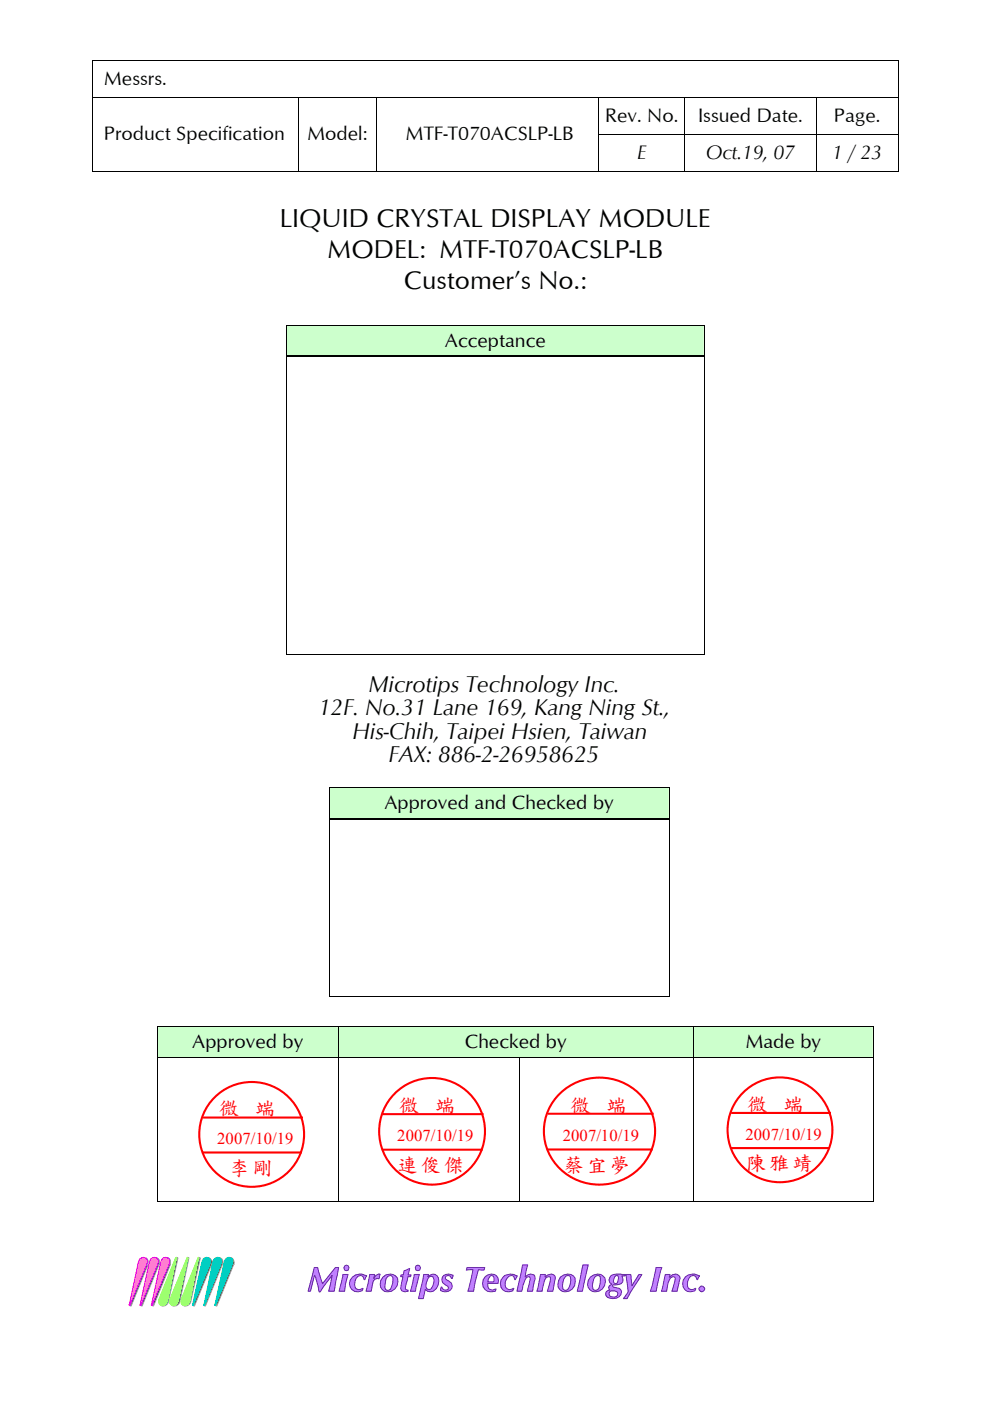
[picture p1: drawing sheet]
<svg xmlns="http://www.w3.org/2000/svg" width="210mm" height="297mm" viewBox="0 0 210 297" stroke-linecap="round" stroke-linejoin="round" font-family="sans-serif">
<g fill="#000">
<path d="M19.5 12.7l.1 .1zM190.5 12.7l.1 .1zM19.5 20.6l.1 .1zM19.5 28.4l.1 .1zM19.5 36.3l.1 .1zM63.3 20.6l.1 .1zM63.3 28.4l.1 .1zM63.3 36.3l.1 .1zM79.8 20.6v.1zM79.8 28.4v.1zM79.8 36.3v.1zM126.9 20.6l.1 .1z"/>
<path d="M126.9 28.4l.1 .1zM126.9 36.3l.1 .1zM145.2 20.6v.1zM145.2 28.4v.1zM145.2 36.3v.1zM173 20.6l.1 .1zM173 28.4l.1 .1zM173 36.3l.1 .1zM190.5 20.6l.1 .1zM190.5 28.4l.1 .1zM190.5 36.3l.1 .1z"/>
</g>
<g fill="none" stroke="#000" stroke-width=".21">
<path d="M19.5 12.8v7.8M19.6 12.7h170.9M190.5 12.8v7.8M19.5 20.7v7.7M19.5 28.5v7.8M19.6 20.6h43.7M19.6 36.4h43.7M63.4 20.7v7.7M63.4 28.5v7.8M63.4 20.6h16.4M63.4 36.4h16.4M79.8 20.7v7.7"/>
<path d="M79.8 28.5v7.8M79.8 20.6h47.1M79.8 36.4h47.1M126.9 20.7v7.7M126.9 28.5v7.8M127 20.6h18.2M127 36.4h18.2M145.2 20.7v7.7l-18.2 .1M145.2 28.5v7.8M145.2 20.6h27.8M145.2 28.5h27.8M145.2 36.4h27.8"/>
<path d="M173 20.7v7.7M173 28.5v7.8M173.1 20.6h17.4M173.1 28.5h17.4M173.1 36.4h17.4M190.5 20.7v7.7M190.5 28.5v7.8"/>
</g>
<path d="M29.9 267a.84 .84 0 0 1 1.1-.3 .84 .84 0 0 1 .4 1l-.1 .4h.1l-3.6 8.8h-.2l1.9-9.3z" fill-rule="evenodd" fill="#212121"/>
<path d="M29.9 267a.84 .84 0 0 1 1.1-.3 .84 .84 0 0 1 .4 1l-.1 .4h.1l-3.6 8.8h-.2l1.9-9.3z" fill="none" stroke="#a1a1a1" stroke-width=".21"/>
<path d="M32.3 267a.92 .92 0 0 1 1.3-.2 .92 .92 0 0 1 .1 1.3l-3.6 8.8h-.1l1.9-9.3z" fill-rule="evenodd" fill="#212121"/>
<path d="M32.3 267a.92 .92 0 0 1 1.3-.2 .92 .92 0 0 1 .1 1.3l-3.6 8.8h-.1l1.9-9.3z" fill="none" stroke="#a1a1a1" stroke-width=".21"/>
<path d="M34.6 267a.86 .86 0 0 1 1.1-.3 .86 .86 0 0 1 .5 1l-.1 .4h.1l-3.6 8.8h-.2l1.8-9.3z" fill-rule="evenodd" fill="#212121"/>
<path d="M34.6 267a.86 .86 0 0 1 1.1-.3 .86 .86 0 0 1 .5 1l-.1 .4h.1l-3.6 8.8h-.2l1.8-9.3z" fill="none" stroke="#a1a1a1" stroke-width=".21"/>
<path d="M42.2 266.7l.3 .1-2 9.1a.97 .97 0 0 1-1.2 1 .97 .97 0 0 1-.6-1.4z" fill-rule="evenodd" fill="#212121"/>
<path d="M42.2 266.7l.3 .1-2 9.1a.97 .97 0 0 1-1.2 1 .97 .97 0 0 1-.6-1.4z" fill="none" stroke="#a1a1a1" stroke-width=".21"/>
<path d="M39.9 266.7h.1v.1l-1.9 9.1a1.23 1.23 0 0 1-1.4 1 1.12 1.12 0 0 1-.4-1.4h-.1z" fill-rule="evenodd" fill="#212121"/>
<path d="M39.9 266.7h.1v.1l-1.9 9.1a1.23 1.23 0 0 1-1.4 1 1.12 1.12 0 0 1-.4-1.4h-.1z" fill="none" stroke="#a1a1a1" stroke-width=".21"/>
<path d="M37.5 266.7l.2 .1-2 9.1a.97 .97 0 0 1-1.2 1 .97 .97 0 0 1-.6-1.4z" fill-rule="evenodd" fill="#212121"/>
<path d="M37.5 266.7l.2 .1-2 9.1a.97 .97 0 0 1-1.2 1 .97 .97 0 0 1-.6-1.4z" fill="none" stroke="#a1a1a1" stroke-width=".21"/>
<path d="M43.4 267a.92 .92 0 0 1 1.3-.2 .92 .92 0 0 1 .2 1.3l-3.7 8.8h-.1l1.9-9.3z" fill-rule="evenodd" fill="#212121"/>
<path d="M43.4 267a.92 .92 0 0 1 1.3-.2 .92 .92 0 0 1 .2 1.3l-3.7 8.8h-.1l1.9-9.3z" fill="none" stroke="#a1a1a1" stroke-width=".21"/>
<path d="M45.7 267a.84 .84 0 0 1 1.1-.3 .84 .84 0 0 1 .4 1l-3.6 9.2h-.2l2-9.3z" fill-rule="evenodd" fill="#212121"/>
<path d="M45.7 267a.84 .84 0 0 1 1.1-.3 .84 .84 0 0 1 .4 1l-3.6 9.2h-.2l2-9.3z" fill="none" stroke="#a1a1a1" stroke-width=".21"/>
<path d="M48 267a.88 .88 0 0 1 1.1-.3 .88 .88 0 0 1 .6 1l-3.7 9.2h-.2l1.9-9.3z" fill-rule="evenodd" fill="#212121"/>
<path d="M48 267a.88 .88 0 0 1 1.1-.3 .88 .88 0 0 1 .6 1l-3.7 9.2h-.2l1.9-9.3z" fill="none" stroke="#a1a1a1" stroke-width=".21"/>
<path d="M29.7 266.9a.93 .93 0 0 1 1.2-.1 .93 .93 0 0 1 .3 1.2l-3.7 8.8-.1-.2 1.9-9.1z" fill-rule="evenodd" fill="#ff7cff"/>
<path d="M29.7 266.9a.93 .93 0 0 1 1.2-.1 .93 .93 0 0 1 .3 1.2l-3.7 8.8-.1-.2 1.9-9.1z" fill="none" stroke="#f0f" stroke-width=".21"/>
<path d="M32 266.9a.93 .93 0 0 1 1.3-.2 .93 .93 0 0 1 .2 1.3l-3.6 8.8h-.1l1.9-9.3z" fill-rule="evenodd" fill="#ff7cff"/>
<path d="M32 266.9a.93 .93 0 0 1 1.3-.2 .93 .93 0 0 1 .2 1.3l-3.6 8.8h-.1l1.9-9.3z" fill="none" stroke="#f0f" stroke-width=".21"/>
<path d="M34.4 266.9a.93 .93 0 0 1 1.2-.1 .93 .93 0 0 1 .3 1.2l-3.7 8.8-.1-.2 2-9.1z" fill-rule="evenodd" fill="#ff7cff"/>
<path d="M34.4 266.9a.93 .93 0 0 1 1.2-.1 .93 .93 0 0 1 .3 1.2l-3.7 8.8-.1-.2 2-9.1z" fill="none" stroke="#f0f" stroke-width=".21"/>
<path d="M42 266.7l.2-.1-1.9 9.2a.97 .97 0 0 1-1.2 1 .97 .97 0 0 1-.6-1.4z" fill-rule="evenodd" fill="#9eff7c"/>
<path d="M42 266.7l.2-.1-1.9 9.2a.97 .97 0 0 1-1.2 1 .97 .97 0 0 1-.6-1.4z" fill="none" stroke="#80ff00" stroke-width=".21"/>
<path d="M39.7 266.6l.2 .1-2 9.1a.97 .97 0 0 1-1.2 1 .97 .97 0 0 1-.6-1.4z" fill-rule="evenodd" fill="#9eff7c"/>
<path d="M39.7 266.6l.2 .1-2 9.1a.97 .97 0 0 1-1.2 1 .97 .97 0 0 1-.6-1.4z" fill="none" stroke="#80ff00" stroke-width=".21"/>
<path d="M37.3 266.7l.2-.1-1.9 9.2a.97 .97 0 0 1-1.2 1 .97 .97 0 0 1-.7-1.4z" fill-rule="evenodd" fill="#9eff7c"/>
<path d="M37.3 266.7l.2-.1-1.9 9.2a.97 .97 0 0 1-1.2 1 .97 .97 0 0 1-.7-1.4z" fill="none" stroke="#80ff00" stroke-width=".21"/>
<path d="M43.1 266.9a.91 .91 0 0 1 1.3-.1 .91 .91 0 0 1 .2 1.2l-3.7 8.8-.1-.2 2-9.1z" fill-rule="evenodd" fill="#00d1c2"/>
<path d="M43.1 266.9a.91 .91 0 0 1 1.3-.1 .91 .91 0 0 1 .2 1.2l-3.7 8.8-.1-.2 2-9.1z" fill="none" stroke="#00c2c2" stroke-width=".21"/>
<path d="M45.5 266.9a.91 .91 0 0 1 1.2-.2 .91 .91 0 0 1 .2 1.3l-3.5 8.7-.2 .1 1.9-9.3z" fill-rule="evenodd" fill="#00d1c2"/>
<path d="M45.5 266.9a.91 .91 0 0 1 1.2-.2 .91 .91 0 0 1 .2 1.3l-3.5 8.7-.2 .1 1.9-9.3z" fill="none" stroke="#00c2c2" stroke-width=".21"/>
<path d="M47.9 266.9a.91 .91 0 0 1 1.2-.1 .91 .91 0 0 1 .2 1.2l-3.7 8.8v-.2l1.9-9.1z" fill-rule="evenodd" fill="#00d1c2"/>
<path d="M47.9 266.9a.91 .91 0 0 1 1.2-.1 .91 .91 0 0 1 .2 1.2l-3.7 8.8v-.2l1.9-9.1z" fill="none" stroke="#00c2c2" stroke-width=".21"/>
<path d="M66.6 268.7h.8l1 3.5 2.7-3.5h.7l-.9 5.1h-1.2l.7-3.4-2.5 3.5h-.3l-.2-1.2-.7-2.3-.9 3.4h-.5zM73.1 268.4l.3-.2 .4 .2 .2 .4-.2 .5-.4 .1-.3-.1-.2-.5zM72.7 270.2h1.1l-.5 1.9-.2 1.7h-1.2zM74.7 270.8a2.57 2.57 0 0 1 3.1-.3l-.4 .8h-.2l-.4-.8a1.17 1.17 0 0 0-1.5 1.2 1.21 1.21 0 0 0 .8 1.7l.8-.3v.3a1.73 1.73 0 0 1-2.5-.2 1.73 1.73 0 0 1 .3-2.4zM78.4 270.2h1l-.2 .9 .5-.7 .6-.3 .3 .1-.3 .9h-.3l-.8 .5-.5 2.2h-1.1zM81.2 270.8a1.99 1.99 0 0 1 3.1 .2 2.23 2.23 0 0 1-2.8 2.8 1.86 1.86 0 0 1-.3-3zM82.3 270.6l-.5 .5a2.6 2.6 0 0 0 .1 2.4l.4 .1 .4-.2 .1-.2a2.33 2.33 0 0 0 .2-2.7l-.2-.1zM85.7 269.4l1.2-.5-.4 1.4h.7l-.1 .4h-.6l-.2 .9a2.38 2.38 0 0 0-.2 1.8l.4 .1v.3h-.4a.88 .88 0 0 1-1.1-.7l.4-2.4h-.4v-.2v-.2h.5zM88.2 268.4l.4-.2 .4 .2 .2 .4-.2 .5-.4 .1-.4-.1-.1-.5zM87.8 270.2h1.1l-.8 3.6h-1.1zM89.8 270.2h1l-.1 .5a1.28 1.28 0 0 1 1.6-.5 1.28 1.28 0 0 1 .7 1.4 1.98 1.98 0 0 1-2.4 2.2l-.4-.5-.5 2h-1zM90.9 270.8a2.7 2.7 0 0 0-.4 2.4l.4 .2 .5-.1a2.39 2.39 0 0 0 .3-2.6l-.3-.1zM94.1 270.4a2.01 2.01 0 0 1 2 0l-.2 .7h-.2l-.2-.5-.5-.2-.5 .2-.1 .3 .4 .5a1.26 1.26 0 0 1 1.1 1.4 1.26 1.26 0 0 1-1.5 1.1l-1-.3 .1-.7h.2a.87 .87 0 0 0 1.3 .5l.1-.4-.1-.3a1.37 1.37 0 0 1-1.2-.9 1.37 1.37 0 0 1 .3-1.4zM99 268.7h3.8l-.2 .6-1.2-.1-1 4.6h-1.2l1.1-4.6-1.5 .1zM102.9 270.7a1.55 1.55 0 0 1 1.7-.6 1.55 1.55 0 0 1 1.1 1.6l-.1 .4h-2.2a1.07 1.07 0 0 0 1 1.4l.7-.2-.1 .5a1.91 1.91 0 0 1-2.4-.7 1.91 1.91 0 0 1 .3-2.4zM104 270.5l-.5 .6-.1 .7h1.2v-1.2l-.3-.2zM106.7 270.8a2.51 2.51 0 0 1 3-.3l-.6 .8-.1-.6-.6-.3a1.77 1.77 0 0 0-1 2.7 .97 .97 0 0 0 1.4 0l.2 .1-.2 .5a1.8 1.8 0 0 1-2.4-.5 1.8 1.8 0 0 1 .3-2.4zM110.8 268.2h1.1l-.6 2.6a1.29 1.29 0 0 1 2.1-.3l.1 .7-.6 2.6h-1.1l.6-2.7v-.3l-.4-.1a2.76 2.76 0 0 0-1.2 2.5l-.2 .6h-1zM114.6 270.2h1v.6a1.34 1.34 0 0 1 1.9-.4 1.17 1.17 0 0 1 .1 1.2l-.4 2.2h-1.2l.2-.7a4.6 4.6 0 0 0 .5-2.3 1.12 1.12 0 0 0-1.4 1.2l-.4 1.8h-1.1zM118.8 270.8a1.99 1.99 0 0 1 3.1 .2 2.12 2.12 0 0 1-.7 2.4 2.12 2.12 0 0 1-2.5 0 2.06 2.06 0 0 1 .1-2.6zM119.9 270.6a3.3 3.3 0 0 0-.5 2.7l.4 .3 .6-.2a2.87 2.87 0 0 0 .3-2.9l-.3-.1zM123.6 268.2h1.1l-1.2 5.6h-1.1zM125.2 270.8a1.99 1.99 0 0 1 3.1 .2 2.12 2.12 0 0 1-.7 2.4 2.12 2.12 0 0 1-2.5 0 1.93 1.93 0 0 1 .1-2.6zM126.2 270.6a3.5 3.5 0 0 0-.5 2.7l.3 .2a.83 .83 0 0 0 1.1-.7 2.8 2.8 0 0 0 0-2.3l-.4-.1zM129.6 270.4a3.7 3.7 0 0 1 2.4-.2h.6l-.1 .3h-.6l.2 .7a1.14 1.14 0 0 1-1.4 1.2l-.8 .1-.1 .2 .2 .2 .4 .1a1.23 1.23 0 0 1 1.4 .9 1.88 1.88 0 0 1-1.4 1.4 1.88 1.88 0 0 1-1.9-.6 .83 .83 0 0 1 .8-1.2l-.3-.5 .2-.4 .5-.3a1.15 1.15 0 0 1-.1-1.9zM130.5 270.5a1.39 1.39 0 0 0-.3 1.5l.6 .1 .3-1.2v-.4zM129.3 273.8l-.2 .4 .3 .7a1.19 1.19 0 0 0 1.5-.3v-.6a1.65 1.65 0 0 0-1.6-.2zM132.7 270.2h1l.3 2.4 1.5-2.4h.6l-3.1 5.1h-.8l1-1.5zM139.1 268.7h1.2l-1.2 5.1h-1.2l.4-1.3zM141.1 270.2h1l-.2 .6a1.37 1.37 0 0 1 2.2-.2l.1 .5-.6 2.7h-1.1l.2-.7a4.6 4.6 0 0 0 .4-2.3 .95 .95 0 0 0-1.3 .8l-.4 2.2h-1.1zM145.3 270.8a2.57 2.57 0 0 1 3-.3l-.5 .8-.3-.6-.5-.3a1.8 1.8 0 0 0-1.2 2.4 1 1 0 0 0 1.6 .3l-.1 .6a1.79 1.79 0 0 1-2.3-.5 1.79 1.79 0 0 1 .3-2.4zM148.2 273.3a.6 .6 0 0 1 1.2 0 .6 .6 0 0 1-1.2 0z" fill-rule="evenodd" fill="#c080ff"/>
<g fill="none" stroke="#6121a1" stroke-width=".21">
<path d="M66.6 268.7h.8l1 3.5 2.7-3.5h.7l-.9 5.1h-1.2l.7-3.4-2.5 3.5h-.3l-.2-1.2-.7-2.3-.9 3.4h-.5zM72.7 270.2h1.1l-.5 1.9-.2 1.7h-1.2zM73.1 268.4l.3-.2 .4 .2 .2 .4-.2 .5-.4 .1-.3-.1-.2-.5zM74.7 270.8a2.57 2.57 0 0 1 3.1-.3l-.4 .8h-.2l-.4-.8a1.17 1.17 0 0 0-1.5 1.2 1.21 1.21 0 0 0 .8 1.7l.8-.3v.3a1.73 1.73 0 0 1-2.5-.2 1.73 1.73 0 0 1 .3-2.4zM78.4 270.2h1l-.2 .9 .5-.7 .6-.3 .3 .1-.3 .9h-.3l-.8 .5-.5 2.2h-1.1zM81.2 270.8a1.99 1.99 0 0 1 3.1 .2 2.23 2.23 0 0 1-2.8 2.8 1.86 1.86 0 0 1-.3-3zM82.3 270.6l.5-.2a.69 .69 0 0 1 .5 .8v.8l-.5 1.2-.1 .2-.4 .2a.71 .71 0 0 1-.7-.9l.2-1.6zM85.7 269.4l1.2-.5-.4 1.4h.7l-.1 .4h-.6l-.2 .9a2.38 2.38 0 0 0-.2 1.8l.4 .1v.3h-.4a.88 .88 0 0 1-1.1-.7l.4-2.4h-.4v-.2v-.2h.5zM87.8 270.2h1.1l-.8 3.6h-1.1zM88.2 268.4l.4-.2 .4 .2 .2 .4-.2 .5-.4 .1-.4-.1-.1-.5zM89.8 270.2h1l-.1 .5a1.28 1.28 0 0 1 1.6-.5 1.28 1.28 0 0 1 .7 1.4 1.98 1.98 0 0 1-2.4 2.2l-.4-.5-.5 2h-1zM90.9 270.8l.5-.2 .3 .1a1.98 1.98 0 0 1-.3 2.6l-.5 .1-.4-.2a2.7 2.7 0 0 1 .4-2.4z"/>
<path d="M94.1 270.4a2.01 2.01 0 0 1 2 0l-.2 .7h-.2l-.2-.5-.5-.2-.5 .2-.1 .3 .4 .5a1.26 1.26 0 0 1 1.1 1.4 1.26 1.26 0 0 1-1.5 1.1l-1-.3 .1-.7h.2a.87 .87 0 0 0 1.3 .5l.1-.4-.1-.3a1.37 1.37 0 0 1-1.2-.9 1.37 1.37 0 0 1 .3-1.4zM99 268.7h3.8l-.2 .6-1.2-.1-1 4.6h-1.2l1.1-4.6-1.5 .1zM102.9 270.7a1.55 1.55 0 0 1 1.7-.6 1.55 1.55 0 0 1 1.1 1.6l-.1 .4h-2.2a1.07 1.07 0 0 0 1 1.4l.7-.2-.1 .5a1.91 1.91 0 0 1-2.4-.7 1.91 1.91 0 0 1 .3-2.4zM104 270.5l.3-.1 .3 .2v1.2h-1.2l.1-.7zM106.7 270.8a2.51 2.51 0 0 1 3-.3l-.6 .8-.1-.6-.6-.3a1.77 1.77 0 0 0-1 2.7 .97 .97 0 0 0 1.4 0l.2 .1-.2 .5a1.8 1.8 0 0 1-2.4-.5 1.8 1.8 0 0 1 .3-2.4zM110.8 268.2h1.1l-.6 2.6a1.29 1.29 0 0 1 2.1-.3l.1 .7-.6 2.6h-1.1l.6-2.7v-.3l-.4-.1a2.76 2.76 0 0 0-1.2 2.5l-.2 .6h-1zM114.6 270.2h1v.6a1.34 1.34 0 0 1 1.9-.4 1.17 1.17 0 0 1 .1 1.2l-.4 2.2h-1.2l.2-.7a4.6 4.6 0 0 0 .5-2.3 1.12 1.12 0 0 0-1.4 1.2l-.4 1.8h-1.1zM118.8 270.8a1.99 1.99 0 0 1 3.1 .2 2.12 2.12 0 0 1-.7 2.4 2.12 2.12 0 0 1-2.5 0 2.06 2.06 0 0 1 .1-2.6zM119.9 270.6l.5-.2 .3 .1a2.09 2.09 0 0 1 0 2.3l-.3 .6-.6 .2a.71 .71 0 0 1-.5-.9l.2-1.6zM123.6 268.2h1.1l-1.2 5.6h-1.1zM125.2 270.8a1.99 1.99 0 0 1 3.1 .2 2.12 2.12 0 0 1-.7 2.4 2.12 2.12 0 0 1-2.5 0 1.93 1.93 0 0 1 .1-2.6zM126.2 270.6l.5-.2 .4 .1a2.97 2.97 0 0 1-.2 2.7l-.7 .4a.71 .71 0 0 1-.6-.9l.3-1.6z"/>
<path d="M129.3 273.8a1.65 1.65 0 0 1 1.6 .2 .76 .76 0 0 1-.1 .8 .76 .76 0 0 1-.8 .2l-.6-.1-.3-.7zM129.6 270.4a3.7 3.7 0 0 1 2.4-.2h.6l-.1 .3h-.6l.2 .7a1.14 1.14 0 0 1-1.4 1.2l-.8 .1-.1 .2 .2 .2 .4 .1a1.23 1.23 0 0 1 1.4 .9 1.88 1.88 0 0 1-1.4 1.4 1.88 1.88 0 0 1-1.9-.6 .83 .83 0 0 1 .8-1.2l-.3-.5 .2-.4 .5-.3a1.15 1.15 0 0 1-.1-1.9zM130.5 270.5h.6v.4l-.3 1.2-.6-.1a1.39 1.39 0 0 1 .3-1.5zM132.7 270.2h1l.3 2.4 1.5-2.4h.6l-3.1 5.1h-.8l1-1.5zM139.1 268.7h1.2l-1.2 5.1h-1.2l.4-1.3zM141.1 270.2h1l-.2 .6a1.37 1.37 0 0 1 2.2-.2l.1 .5-.6 2.7h-1.1l.2-.7a4.6 4.6 0 0 0 .4-2.3 .95 .95 0 0 0-1.3 .8l-.4 2.2h-1.1zM145.3 270.8a2.57 2.57 0 0 1 3-.3l-.5 .8-.3-.6-.5-.3a1.8 1.8 0 0 0-1.2 2.4 1 1 0 0 0 1.6 .3l-.1 .6a1.79 1.79 0 0 1-2.3-.5 1.79 1.79 0 0 1 .3-2.4z"/>
<circle cx="148.8" cy="273.3" r=".59"/>
</g>
<g fill="#cfc">
<path d="M60.9 69.1h88.3v6.3h-88.3z"/>
<path d="M61.3 69.1h87.5v6.3h-87.5z"/>
</g>
<path d="M60.7 68.9h.2v.2h-.2zM60.7 75.4h.2v.3h-.2zM149.2 68.9h.2v.2h-.2zM149.2 75.4h.2v.3h-.2zM60.7 138.6h.2v.2h-.2zM149.2 138.6h.2v.2h-.2z" fill="#000"/>
<path d="M60.8 69.1v6.3M60.8 75.7v62.9M60.9 69h88.3M149.3 69.1v6.3M149.3 75.7v62.9M60.9 138.7h88.3" fill="none" stroke="#000" stroke-width=".21"/>
<path d="M60.9 75.6h88.3" fill="none" stroke="#000" stroke-width=".25"/>
<g fill="#cfc">
<path d="M69.9 167.1h71.9v6.3h-71.9z"/>
<path d="M70.3 167.1h71.1v6.3h-71.1z"/>
</g>
<path d="M69.8 166.9h.1v.2h-.1zM69.8 173.4h.1v.3h-.1zM141.8 166.9h.1v.2h-.1zM141.8 173.4h.1v.3h-.1zM69.8 211.1h.1v.2h-.1zM141.8 211.1h.1v.2h-.1z" fill="#000"/>
<path d="M69.8 167.1v6.3M69.8 173.7v37.4M69.9 167h71.9M141.9 167.1v6.3M141.9 173.7v37.4M69.9 211.2h71.9" fill="none" stroke="#000" stroke-width=".21"/>
<path d="M69.9 173.6h71.9" fill="none" stroke="#000" stroke-width=".25"/>
<g fill="#cfc">
<path d="M33.4 217.8h38.3v6.4h-38.3z"/>
<path d="M33.9 217.8h37.3v6.4h-37.3z"/>
<path d="M71.8 217.8h75.1v6.4h-75.1z"/>
<path d="M72.2 217.8h74.3v6.4h-74.3z"/>
<path d="M147.1 217.8h37.9v6.4h-37.9z"/>
<path d="M147.5 217.8h37.2v6.4h-37.2z"/>
</g>
<g fill="#000">
<path d="M33.3 217.6h.1v.2h-.1zM71.7 217.6h.1v.2h-.1zM146.9 217.6h.2v.2h-.2zM185 217.6h.2v.2h-.2zM33.3 224.2h.1v.1h-.1zM71.7 224.2h.1v.1h-.1zM110.1 224.2h.1v.1h-.1zM146.9 224.2h.2v.1h-.2zM185 224.2h.2v.1h-.2zM33.3 254.7h.1v.2h-.1zM71.7 254.7h.1v.2h-.1zM110.1 254.7h.1v.2h-.1z"/>
<path d="M146.9 254.7h.2v.2h-.2zM185 254.7h.2v.2h-.2z"/>
</g>
<g fill="none" stroke="#000" stroke-width=".21">
<path d="M33.4 217.8v6.4M33.4 217.7h38.3M71.8 217.8v6.4M71.8 217.7h75.1M147 217.8v6.4M147.1 217.7h37.9M185.1 217.8v6.4M33.4 224.3v30.4M33.4 224.2h38.3M71.8 224.3v30.4M71.8 224.2h38.3M110.2 224.3v30.4"/>
<path d="M110.2 224.2h36.7M147 224.3v30.4M147.1 224.2h37.9M185.1 224.3v30.4M33.4 254.8h38.3M71.8 254.8h38.3M110.2 254.8h36.7M147.1 254.8h37.9"/>
</g>
<path d="M118.8 231.8a11.9 11.9 0 0 1 20 6.7 11.8 11.8 0 0 1-5.6 11 11.8 11.8 0 0 1-12.4-.1 11.1 11.1 0 0 1-2-17.6z" fill-rule="evenodd" fill="#fff"/>
<path d="M116.2 236.1h22.4M118.8 231.8a11.9 11.9 0 0 1 20 6.7 11.8 11.8 0 0 1-5.6 11 11.8 11.8 0 0 1-12.4-.1 11.1 11.1 0 0 1-2-17.6zM116 243.7h22.4" fill="none" stroke="#f00" stroke-width=".44"/>
<circle cx="165.4" cy="239.5" r="11.1" fill="#fff"/>
<g fill="none" stroke="#f00" stroke-width=".44">
<path d="M155 236h21.2M154.9 243.4h21.1"/>
<circle cx="165.4" cy="239.5" r="11.1"/>
</g>
<circle cx="91.6" cy="239.8" r="11.3" fill="#fff"/>
<g fill="none" stroke="#f00" stroke-width=".44">
<path d="M81.2 236.2h21.3M81 243.8h21.3"/>
<circle cx="91.6" cy="239.8" r="11.3"/>
</g>
<circle cx="53.4" cy="240.5" r="11.1" fill="#fff"/>
<g fill="none" stroke="#f00" stroke-width=".44">
<path d="M43.1 236.9h21.1M42.8 244.3h21.2"/>
<circle cx="53.4" cy="240.5" r="11.1"/>
</g>
<g font-size="5.6">
<text x="59.4" y="48.1">LIQUID CRYSTAL DISPLAY MODULE</text>
<text x="69.4" y="54.7">MODEL: MTF-T070ACSLP-LB</text>
<text x="85.6" y="61.3">Customer’s No.:</text>
</g>
<g font-size="5">
<text x="78.1" y="146.8">Microtips Technology Inc.</text>
<text x="67.4" y="151.7">12F. No.31 Lane 169, Kang Ning St.,</text>
<text x="74.7" y="156.6">His-Chih, Taipei Hsien, Taiwan</text>
<text x="82.4" y="161.5">FAX: 886-2-26958625</text>
</g>
<g font-size="4.2">
<text x="22" y="17.9">Messrs.</text>
<text x="22" y="29.7">Product Specification</text>
<text x="65.1" y="29.7">Model:</text>
<text x="86" y="29.7">MTF-T070ACSLP-LB</text>
<text x="128.3" y="25.8">Rev. No.</text>
<text x="148" y="25.8">Issued Date.</text>
<text x="176.8" y="25.8">Page.</text>
<text x="135.1" y="33.7">E</text>
<text x="149.6" y="33.7">Oct.19, 07</text>
<text x="176.4" y="33.7">1 / 23</text>
<text x="94.3" y="73.5">Acceptance</text>
<text x="81.5" y="171.5">Approved and Checked by</text>
<text x="40.8" y="222.3">Approved by</text>
<text x="98.6" y="222.3">Checked by</text>
<text x="158" y="222.3">Made by</text>
</g>
<g font-size="4.2" fill="#f00">
<text x="46.5" y="236.3">微 端</text>
<text x="84.7" y="235.5">微 端</text>
<text x="120.9" y="235.6">微 端</text>
<text x="158.5" y="235.3">微 端</text>
<text x="48.7" y="248.9">李剛</text>
<text x="84.4" y="248.3">連俊傑</text>
<text x="119.5" y="248.3">蔡宜夢</text>
<text x="158.2" y="247.9">陳雅靖</text>
</g>
<g font-size="3.5" fill="#f00">
<text x="46.1" y="242.6">2007/10/19</text>
<text x="84.2" y="241.9">2007/10/19</text>
<text x="119.3" y="241.9">2007/10/19</text>
<text x="158.1" y="241.6">2007/10/19</text>
</g>
</svg>
